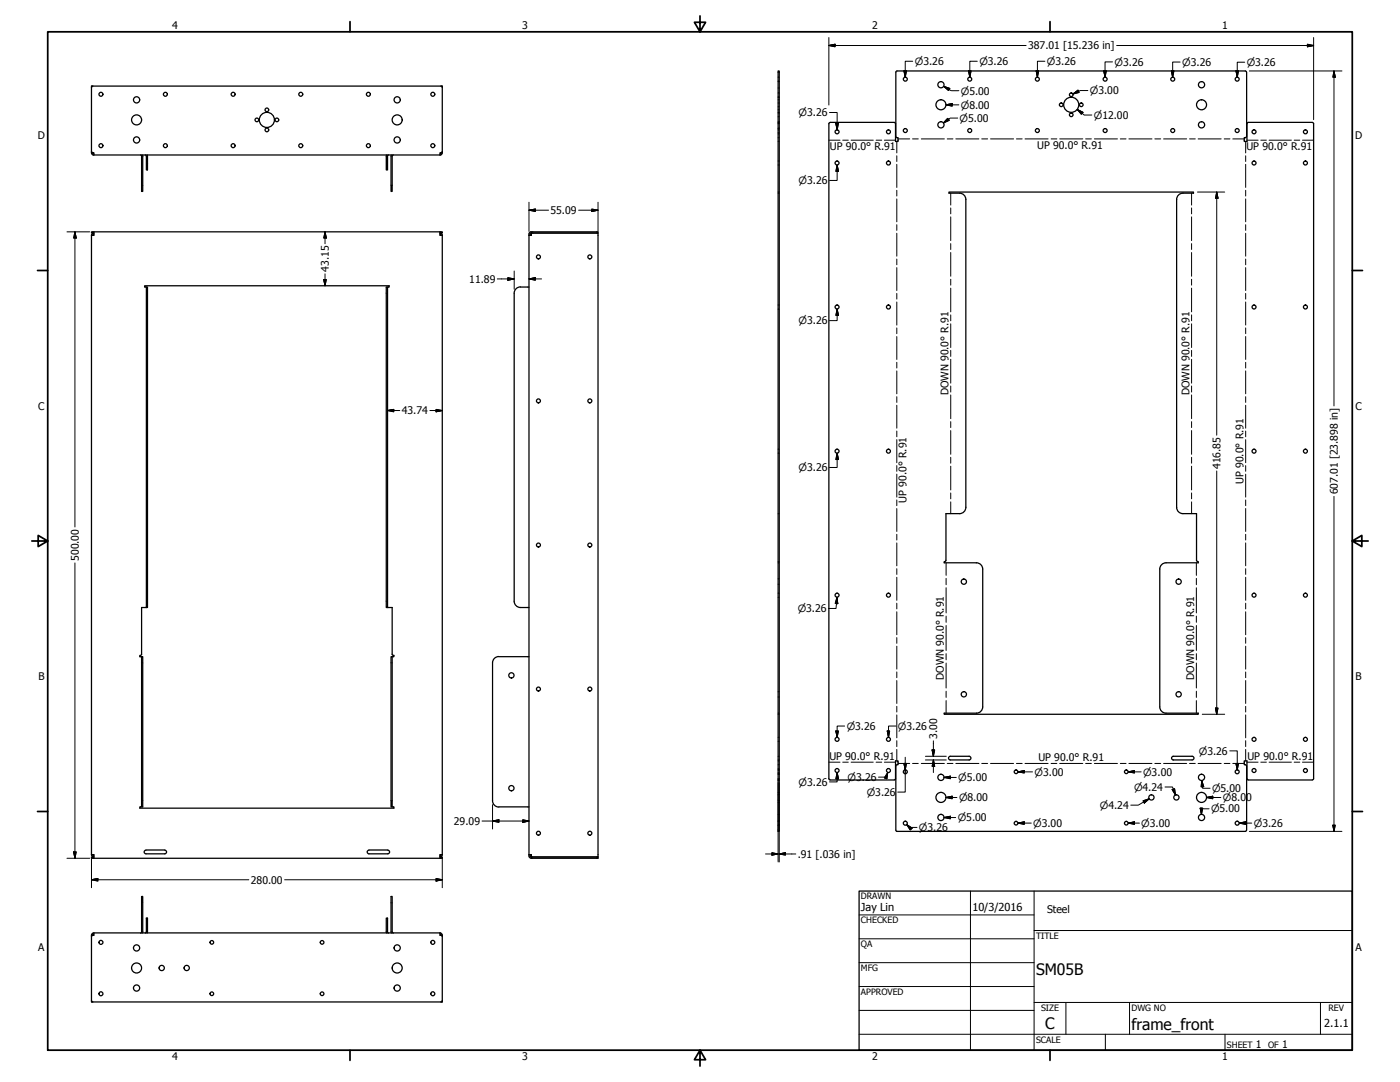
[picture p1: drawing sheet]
<svg xmlns="http://www.w3.org/2000/svg" width="559mm" height="432mm" viewBox="0 0 559 432" stroke-linecap="round" stroke-linejoin="round" font-family="sans-serif">
<!-- layer: Visible (ANSI) -->
<g fill="none" stroke="#000" stroke-width=".51">
<path d="M37.1 34.4l-.5 .4M176.1 34.4l.4 .4M497.5 28.8l-.5-.5h-138.9l-.5 .5v25.6M497.6 28.8v25.6M310.6 48.8v-20.5h.4v20.5M330.8 49.3v261.4l.5 .5M331.3 48.9l-.5 .5M331.3 48.8h25.6M357 48.9l.4 .5M357.4 49.3v7.2h1.1v-1.6h-.7l-.2-.4M497.7 49.3v7.2h-1.1v-1.6h.7l.2-.4M498.2 48.9l-.5 .5"/>
<path d="M498.2 48.8h25.6M523.8 48.9l.5 .5M524.3 49.3v261.4l-.5 .5M36.5 61v-26.6h140v26.6M36.5 61h.5M36.5 61l.3 .6 .6 .3M36.6 60.5l.5 .5M37 61l.4 .5M37 61h.5v.8M37.5 61.8h138.1M56.1 61.8l.5 .5M56.9 61.9l.1 14.5h-.5v-14"/>
<path d="M57.9 61.8l.5 .6v5.4h.5l-.2-5.9M155.1 61.8l-.4 .3v5.7h-.5l.1-5.9M157 61.8l-.5 .6v14h-.4l.1-14.5M176 61h-.4v.8M176 61h.5M176.1 61l-.5 .5M176.5 61l-.2 .6-.7 .3M176.5 60.5l-.4 .5M383 77.1l1.6 .5 .7 .9 .2 1.1M383 77.1h-4.2v-.5h97.6v.5h-4.3M385.5 79.6v122.9l-.2 1.1-.7 .8-1.6 .6M469.6 79.6v122.9l.6 1.5 .9 .7 1.1 .3"/>
<path d="M472.2 77.1l-1.6 .5-.7 .9-.3 1.1M36.5 93.9v247.2M37.4 93.4l-.4 .5M37.5 93.4v-.9h-1v.5h1l-.7 .2-.3 .7M37.5 92.5h139v.5h-.9l.7 .2 .2 .7M37.5 93.4v.5h-1M175.6 93.4l.5 .5M175.6 92.5v1.4h.9M176.5 93.9v247.2M211.1 93.9h1v-.9h26.6v249h-26.6v-.9h-1M211.6 93.4v.5M212.1 92.9l-.5 .5"/>
<path d="M212.1 92.5l-.7 .2-.3 .7v248.2l.3 .6 .7 .3M212.1 92.5h26.6v.5h-26.6zM58.4 114.6h.5v127.8h-.5zM58.4 114.6h-.7v-.6h97.6v.6h-.6M154.2 114.6h.5v127.8h-.5zM205.2 117v123M207.7 114.6h3.4M207.7 114.5l-1.5 .5-.7 .9-.3 1.1M383 205h-5.4v18.6l-.7 .6v.4l13.4 .1 1.4 .8 .5 1v55.6l-.5 1.6-1.4 .8-13.4 .1v.5h101.4v-.5l-13.5-.1-1.3-.8-.6-1.6 .1-55.6 .9-1.3 .9-.5 13.5-.1v-.4l-.7-.6v-18.6h-5.5M205.2 239.9l.3 1.1 1.1 1.2 4.5 .2M58.4 242.4h-1.9v18.7M154.7 242.4h1.8v18.7"/>
<path d="M56 261.6l-.2 .5h.7M56.5 262.1h.5v59.9h-.5zM56.5 261.1l-.5 .5M156.1 262.1h.4v59.9h-.4zM156.5 261.1l.5 .5M157 261.6l.2 .5h-.7M199.1 262l-1.1 .3-.9 .6-.5 1.6v55.1l.5 1.5 .9 .7 1.1 .3M199.1 262.1h12M310.6 311.3h.4v-262.5h-.4v283h.4v-20.5M331.3 311.3l25.9-.2 .2-.4v-7h1.1v1.5h-.7l-.2 .5v25.6l.4 .5h139.1l.4-.5M379.3 301.8a.73 .73 0 0 0-.7 .7 .73 .73 0 0 0 .7 .8M379.3 303.3h7.5"/>
<path d="M379.3 301.8h7.5M386.8 301.8a.73 .73 0 0 1 .7 .7 .73 .73 0 0 1-.7 .8M468.3 301.8h7.5M468.3 301.8a.73 .73 0 0 0-.7 .7 .73 .73 0 0 0 .7 .8h7.5M475.8 301.8a.73 .73 0 0 1 .8 .7 .73 .73 0 0 1-.8 .8M497.5 305.7l-.2-.5h-.7v-1.5h1.1v7.1l.5 .4 25.6 .1M497.6 305.7v25.6M56.5 322h-.7v.5h101.4v-.5h-.7M58.3 339.3a.73 .73 0 0 0-.8 .7 .73 .73 0 0 0 .8 .7h7.5a.73 .73 0 0 0 .7-.7 .73 .73 0 0 0-.7-.7M58.3 339.2h7.5M147.3 339.2h7.4M147.3 339.3a.73 .73 0 0 0-.7 .7 .73 .73 0 0 0 .7 .7h7.5a.73 .73 0 0 0 .7-.7 .73 .73 0 0 0-.7-.7"/>
<path d="M199.1 322h12M36.5 341.1h1v1.4M36.5 341.1l.3 .6 .7 .3h-1v.5h140v-.5h-.9l.7-.3 .2-.6M37 341.1l.4 .5M176.1 341.1l-.5 .5M176.5 341.1h-.9v1.4M211.6 341.6l.5 .5M211.6 341.1v.5M212.1 342h26.6v.5h-26.6zM37.1 373.3l-.5 .4M37.4 372.7l-.4 .5M37.4 372.3l-.6 .3-.3 .6"/>
<path d="M37.5 372.3v1h-1v26.6h140v-26.6h-.9v-1M37.5 372.3h138.1M56.5 371.9v-14.1h.5l-.1 14.5M56.6 371.9l-.5 .5M58.7 372.3l.2-5.9h-.5v5.5l-.5 .5M154.3 372.3l-.1-5.9h.5v5.7l.4 .3M156.2 372.3l-.1-14.5h.4v14.1l.5 .5M175.6 372.7l.5 .5M175.6 372.3l.7 .3 .2 .6M176.1 373.3l.4 .4M36.6 399.4l.5 .5M176.5 399.4l-.4 .5"/>
<circle cx="40.3" cy="37.6" r=".79"/>
<circle cx="54.5" cy="39.8" r="1.24"/>
<circle cx="66" cy="37.6" r=".79"/>
<circle cx="93.1" cy="37.6" r=".79"/>
<circle cx="120" cy="37.6" r=".79"/>
<circle cx="147" cy="37.6" r=".79"/>
<circle cx="158.5" cy="39.8" r="1.24"/>
<circle cx="172.8" cy="37.6" r=".79"/>
<circle cx="361.3" cy="31.6" r=".79"/>
<circle cx="375.6" cy="33.8" r="1.24"/>
<circle cx="387.1" cy="31.6" r=".79"/>
<circle cx="414.1" cy="31.6" r=".79"/>
<circle cx="427.6" cy="37.8" r=".73"/>
<circle cx="441.1" cy="31.6" r=".79"/>
<circle cx="468.1" cy="31.6" r=".79"/>
<circle cx="479.6" cy="33.8" r="1.24"/>
<circle cx="493.8" cy="31.6" r=".79"/>
<circle cx="40.3" cy="58.1" r=".79"/>
<circle cx="54.5" cy="47.8" r="2"/>
<circle cx="54.5" cy="55.8" r="1.24"/>
<circle cx="66" cy="58.1" r=".79"/>
<circle cx="93.1" cy="58.1" r=".79"/>
<circle cx="102.5" cy="47.8" r=".73"/>
<circle cx="106.5" cy="47.8" r="3"/>
<circle cx="106.5" cy="51.8" r=".73"/>
<circle cx="106.5" cy="43.8" r=".73"/>
<circle cx="110.5" cy="47.8" r=".73"/>
<circle cx="120" cy="58.1" r=".79"/>
<circle cx="147" cy="58.1" r=".79"/>
<circle cx="158.5" cy="47.8" r="2"/>
<circle cx="158.5" cy="55.8" r="1.24"/>
<circle cx="172.8" cy="58.1" r=".79"/>
<circle cx="334.1" cy="52.6" r=".79"/>
<circle cx="354.6" cy="52.6" r=".79"/>
<circle cx="361.3" cy="52.1" r=".79"/>
<circle cx="375.6" cy="49.8" r="1.24"/>
<circle cx="375.6" cy="41.8" r="2"/>
<circle cx="387.1" cy="52.1" r=".79"/>
<circle cx="414.1" cy="52.1" r=".79"/>
<circle cx="423.6" cy="41.8" r=".73"/>
<circle cx="427.6" cy="41.8" r="3"/>
<circle cx="427.6" cy="45.8" r=".73"/>
<circle cx="431.6" cy="41.8" r=".73"/>
<circle cx="441.1" cy="52.1" r=".79"/>
<circle cx="468.1" cy="52.1" r=".79"/>
<circle cx="479.6" cy="49.8" r="1.24"/>
<circle cx="479.6" cy="41.8" r="2"/>
<circle cx="493.8" cy="52.1" r=".79"/>
<circle cx="500.5" cy="52.6" r=".79"/>
<circle cx="521" cy="52.6" r=".79"/>
<circle cx="334.1" cy="65.1" r=".79"/>
<circle cx="354.6" cy="65.1" r=".79"/>
<circle cx="500.5" cy="65.1" r=".79"/>
<circle cx="521" cy="65.1" r=".79"/>
<circle cx="214.9" cy="102.5" r=".79"/>
<circle cx="235.4" cy="102.5" r=".79"/>
<circle cx="334.1" cy="122.5" r=".79"/>
<circle cx="354.6" cy="122.5" r=".79"/>
<circle cx="500.5" cy="122.5" r=".79"/>
<circle cx="521" cy="122.5" r=".79"/>
<circle cx="214.9" cy="160" r=".79"/>
<circle cx="235.4" cy="160" r=".79"/>
<circle cx="334.1" cy="180.1" r=".79"/>
<circle cx="354.6" cy="180.1" r=".79"/>
<circle cx="500.5" cy="180.1" r=".79"/>
<circle cx="521" cy="180.1" r=".79"/>
<circle cx="214.9" cy="217.5" r=".79"/>
<circle cx="235.4" cy="217.5" r=".79"/>
<circle cx="334.1" cy="237.5" r=".79"/>
<circle cx="354.6" cy="237.5" r=".79"/>
<circle cx="384.7" cy="232.1" r="1.05"/>
<circle cx="470.4" cy="232.1" r="1.05"/>
<circle cx="500.5" cy="237.5" r=".79"/>
<circle cx="521" cy="237.5" r=".79"/>
<circle cx="204.1" cy="269.5" r="1.05"/>
<circle cx="214.9" cy="275" r=".79"/>
<circle cx="235.4" cy="275" r=".79"/>
<circle cx="384.7" cy="277.1" r="1.05"/>
<circle cx="470.4" cy="277.1" r="1.05"/>
<circle cx="334.1" cy="295.1" r=".79"/>
<circle cx="354.6" cy="295.1" r=".79"/>
<circle cx="500.5" cy="295.1" r=".79"/>
<circle cx="521" cy="295.1" r=".79"/>
<circle cx="204.1" cy="314.5" r="1.05"/>
<circle cx="334.1" cy="307.5" r=".79"/>
<circle cx="354.6" cy="307.5" r=".79"/>
<circle cx="361.3" cy="308" r=".79"/>
<circle cx="375.6" cy="310.2" r="1.24"/>
<circle cx="375.6" cy="318.2" r="2"/>
<circle cx="405.5" cy="308" r=".73"/>
<circle cx="449.5" cy="308" r=".73"/>
<circle cx="459.6" cy="318.2" r="1.05"/>
<circle cx="469.6" cy="318.2" r="1.05"/>
<circle cx="479.6" cy="310.2" r="1.24"/>
<circle cx="479.6" cy="318.2" r="2"/>
<circle cx="493.8" cy="308" r=".79"/>
<circle cx="500.5" cy="307.5" r=".79"/>
<circle cx="521" cy="307.5" r=".79"/>
<circle cx="214.9" cy="332.5" r=".79"/>
<circle cx="235.4" cy="332.5" r=".79"/>
<circle cx="361.3" cy="328.5" r=".79"/>
<circle cx="375.6" cy="326.2" r="1.24"/>
<circle cx="405.5" cy="328.5" r=".73"/>
<circle cx="449.5" cy="328.5" r=".73"/>
<circle cx="479.6" cy="326.2" r="1.24"/>
<circle cx="493.8" cy="328.5" r=".79"/>
<circle cx="40.3" cy="376.1" r=".79"/>
<circle cx="54.5" cy="378.3" r="1.24"/>
<circle cx="84.6" cy="376.1" r=".73"/>
<circle cx="128.6" cy="376.1" r=".73"/>
<circle cx="158.5" cy="378.3" r="1.24"/>
<circle cx="172.8" cy="376.1" r=".79"/>
<circle cx="40.3" cy="396.6" r=".79"/>
<circle cx="54.5" cy="394.3" r="1.24"/>
<circle cx="54.5" cy="386.3" r="2"/>
<circle cx="64.5" cy="386.3" r="1.05"/>
<circle cx="74.5" cy="386.3" r="1.05"/>
<circle cx="84.6" cy="396.6" r=".73"/>
<circle cx="128.6" cy="396.6" r=".73"/>
<circle cx="158.5" cy="394.3" r="1.24"/>
<circle cx="158.5" cy="386.3" r="2"/>
<circle cx="172.8" cy="396.6" r=".79"/>
</g>
<!-- layer: Bend Centerline (ANSI) -->
<g fill="none" stroke="#000" stroke-width=".4">
<path d="M330.8 55.9h4.5M336.4 55.9h2.2M339.7 55.9h8.9M349.7 55.9h2.2M353 55.9h4.4M357.9 56.5v4.5M358.5 55.4h4.6M364.2 55.4h2.3M367.7 55.4h9.2M378.1 55.4h2.3M381.5 55.4h9.2M391.9 55.4h2.3"/>
<path d="M395.4 55.4h9.2M405.7 55.4h2.3M409.1 55.4h9.2M419.5 55.4h2.3M423 55.4h9.2M433.3 55.4h2.3M436.8 55.4h9.2M447.2 55.4h2.3M450.6 55.4h9.2M460.9 55.4h2.4M464.4 55.4h9.2M474.8 55.4h2.3"/>
<path d="M478.2 55.4h9.2M488.6 55.4h2.3M492.1 55.4h4.5M497.2 56.5v4.5M497.7 55.9h4.5M503.2 55.9h2.3M506.5 55.9h8.9M516.6 55.9h2.2M519.9 55.9h4.4M357.9 62.2v2.3M357.9 65.6v9.2M357.9 75.9v2.3"/>
<path d="M357.9 79.4v9.1M379.5 77.1v4.8M475.6 77.1v4.8M497.2 62.2v2.3M497.2 65.6v9.2M497.2 75.9v2.3M497.2 79.4v9.1M357.9 89.7v2.2M357.9 93.1v9.1M379.5 83v2.3M379.5 86.6v9.4M379.5 97.2v2.4"/>
<path d="M475.6 83v2.3M475.6 86.6v9.4M475.6 97.2v2.4M497.2 89.7v2.2M497.2 93.1v9.1M357.9 103.4v2.3M357.9 106.8v9.2M357.9 117.1v2.3M379.5 100.8v9.4M379.5 111.4v2.4M379.5 115v9.5M475.6 100.8v9.4"/>
<path d="M475.6 111.4v2.4M475.6 115v9.5M497.2 103.4v2.3M497.2 106.8v9.2M497.2 117.1v2.3M357.9 120.5v9.2M357.9 130.9v2.3M357.9 134.3v9.1M379.5 125.7v2.3M379.5 129.2v9.5M379.5 139.8v2.4M475.6 125.7v2.3"/>
<path d="M475.6 129.2v9.5M475.6 139.8v2.4M497.2 120.5v9.2M497.2 130.9v2.3M497.2 134.3v9.1M357.9 144.6v2.3M357.9 148v9.2M357.9 158.3v2.3M379.5 143.4v9.5M379.5 154.1v2.4M379.5 157.6v9.5M475.6 143.4v9.5"/>
<path d="M475.6 154.1v2.4M475.6 157.6v9.5M497.2 144.6v2.3M497.2 148v9.2M497.2 158.3v2.3M357.9 161.7v9.2M357.9 172v2.3M357.9 175.5v9.2M379.5 168.3v2.3M379.5 171.8v9.5M475.6 168.3v2.3M475.6 171.8v9.5"/>
<path d="M497.2 161.7v9.2M497.2 172v2.3M497.2 175.5v9.2M357.9 185.8v2.3M357.9 189.2v9.2M357.9 199.5v2.3M379.5 182.5v2.3M379.5 186.1v9.4M379.5 196.7v2.4M475.6 182.5v2.3M475.6 186.1v9.4M475.6 196.7v2.4"/>
<path d="M497.2 185.8v2.3M497.2 189.2v9.2M497.2 199.5v2.3M357.9 202.9v9.2M357.9 213.2v2.3M357.9 216.7v9.1M379.5 200.3v4.7M475.6 200.3v4.7M497.2 202.9v9.2M497.2 213.2v2.3M497.2 216.7v9.1M357.9 226.9v2.3"/>
<path d="M357.9 230.4v9.2M377.6 224.6v5M377.6 230.8v2.6M377.6 234.6v10M477.5 224.6v5M477.5 230.8v2.6M477.5 234.6v10M497.2 226.9v2.3M497.2 230.4v9.2M357.9 240.7v2.3M357.9 244.2v9.1M357.9 254.4v2.3"/>
<path d="M357.9 257.9v9.1M377.6 245.9v2.4M377.6 249.6v10M477.5 245.9v2.4M477.5 249.6v10M497.2 240.7v2.3M497.2 244.2v9.1M497.2 254.4v2.3M497.2 257.9v9.1M357.9 268.2v2.2M357.9 271.6v9.1M377.6 260.9v2.4"/>
<path d="M377.6 264.6v10M377.6 275.8v2.5M377.6 279.6v5M477.5 260.9v2.4M477.5 264.6v10M477.5 275.8v2.5M477.5 279.6v5M497.2 268.2v2.2M497.2 271.6v9.1M357.9 281.9v2.3M357.9 285.3v9.1M357.9 295.6v2.3"/>
<path d="M357.9 299.1v4.6M497.2 281.9v2.3M497.2 285.3v9.1M497.2 295.6v2.3M497.2 299.1v4.6M330.8 304.2h4.5M336.4 304.2h2.2M339.7 304.2h8.9M349.7 304.2h2.2M353 304.2h4.4M358.5 304.7h4.6M364.2 304.7h2.3"/>
<path d="M367.7 304.7h9.2M378.1 304.7h2.3M381.5 304.7h9.2M391.9 304.7h2.3M395.4 304.7h9.2M405.7 304.7h2.3M409.1 304.7h9.2M419.5 304.7h2.3M423 304.7h9.2M433.3 304.7h2.3M436.8 304.7h9.2M447.2 304.7h2.3"/>
<path d="M450.6 304.7h9.2M460.9 304.7h2.4M464.4 304.7h9.2M474.8 304.7h2.3M478.2 304.7h9.2M488.6 304.7h2.3M492.1 304.7h4.5M497.7 304.2h4.5M503.2 304.2h2.3M506.5 304.2h8.9M516.6 304.2h2.2M519.9 304.2h4.4"/>
</g>
<!-- layer: Hidden (ANSI) -->
<g fill="none" stroke="#000" stroke-width=".4">
<path d="M310.6 38.6h.1M310.6 37.1h.1M310.6 38.9h.1M310.6 35.1h.1M310.6 32.6h.1M310.6 39.8h.1M310.6 32.4h.1M310.6 30.8h.1M310.9 38.6h.1M310.9 37.1h.1M310.9 38.9h.1M310.9 35.1h.1"/>
<path d="M310.9 32.6h.1M310.9 39.8h.1M310.9 32.4h.1M310.9 30.8h.1M310.6 54.9h.1M310.6 56.5h.1M310.6 42.6h.1M310.6 41.1h.1M310.6 46.6h.1M310.6 45.1h.1M310.6 44.8h.1M310.6 51.1h.1"/>
<path d="M310.6 48.6h.1M310.6 43.8h.1M310.6 52.9h.1M310.6 51.3h.1M310.6 53.4h.1M310.6 51.8h.1M310.9 54.9h.1M310.9 56.5h.1M310.9 42.6h.1M310.9 41.1h.1M310.9 46.6h.1M310.9 45.1h.1"/>
<path d="M310.9 44.8h.1M310.9 51.1h.1M310.9 48.6h.1M310.9 43.8h.1M310.9 52.9h.1M310.9 51.3h.1M310.9 53.4h.1M310.9 51.8h.1M310.6 77.1h.1M310.6 76.6h.1M310.6 64.3h.1M310.6 65.8h.1"/>
<path d="M310.9 77.1h.1M310.9 76.6h.1M310.9 64.3h.1M310.9 65.8h.1M310.6 121.7h.1M310.6 123.4h.1M310.9 121.7h.1M310.9 123.4h.1M310.6 179.3h.1M310.9 179.3h.1M310.6 180.8h.1M310.9 180.8h.1"/>
<path d="M310.6 205h.1M310.9 205h.1M310.6 224.6h.1M310.6 224.2h.1M310.6 231h.1M310.6 233.2h.1M310.6 236.7h.1M310.6 238.4h.1M310.9 224.6h.1M310.9 224.2h.1M310.9 231h.1M310.9 233.2h.1"/>
<path d="M310.9 236.7h.1M310.9 238.4h.1M310.6 276h.1M310.6 278.1h.1M310.9 276h.1M310.9 278.1h.1M310.6 284.6h.1M310.6 285.1h.1M310.6 294.3h.1M310.6 295.8h.1M310.9 284.6h.1M310.9 285.1h.1"/>
<path d="M310.9 294.3h.1M310.9 295.8h.1M310.6 305.2h.1M310.6 303.7h.1M310.6 303.3h.1M310.6 301.8h.1M310.6 311.5h.1M310.6 309h.1M310.6 316.2h.1M310.6 307.2h.1M310.6 308.8h.1M310.6 306.7h.1"/>
<path d="M310.6 308.3h.1M310.6 319.3h.1M310.6 317.2h.1M310.6 308.7h.1M310.9 305.2h.1M310.9 303.7h.1M310.9 303.3h.1M310.9 301.8h.1M310.9 311.5h.1M310.9 309h.1M310.9 316.2h.1M310.9 307.2h.1"/>
<path d="M310.9 308.8h.1M310.9 306.7h.1M310.9 308.3h.1M310.9 319.3h.1M310.9 317.2h.1M310.9 308.7h.1M310.6 327.5h.1M310.6 325h.1M310.6 320.2h.1M310.6 327.7h.1M310.6 329.2h.1M310.6 327.8h.1"/>
<path d="M310.9 327.5h.1M310.9 325h.1M310.9 320.2h.1M310.9 327.7h.1M310.9 329.2h.1M310.9 327.8h.1"/>
</g>
<!-- layer: Border (ANSI) -->
<g fill="none" stroke="#000" stroke-width=".7">
<path d="M19 12.7h520.8v406.4h-520.8zM139.7 8.6v4.1M279.4 6.3v6.4l-2.2-3.8h4.4l-2.2 3.8M419.1 8.6v4.1M15 107.9h4M539.8 107.9h4M12.7 215.9h6.3l-3.8-2.2v4.4l3.8-2.2M539.8 215.9l3.8 2.2v-4.4l-3.8 2.2h6.3M15 323.8h4M539.8 323.8h4M139.7 419.1v4.1M279.4 419.1l2.2 3.8h-4.4l2.2-3.8v6.3"/>
<path d="M419.1 419.1v4.1"/>
</g>
<!-- layer: Title (ANSI) -->
<g fill="none" stroke="#000" stroke-width=".4">
<path d="M387.3 355.6v63.5M412.7 355.6v63.5M342.9 365.1h69.8M342.9 374.6h69.8M412.7 371.3h127.1M342.9 384.2h69.8M342.9 393.7h69.8M342.9 412.7h196.9M342.9 403.2h69.8M412.7 400h127.1M425.4 400v12.7M441.2 412.7v6.4"/>
<path d="M450.8 400v12.7M488.9 412.7v6.4M527 400v12.7"/>
</g>
<path d="M342.9 355.6h196.9v63.5h-196.9z" fill="none" stroke="#000" stroke-width=".51"/>
<!-- layer: Dimension (ANSI) -->
<g fill="none" stroke="#000" stroke-width=".4">
<path d="M330.8 18.2l2.5-.5v1zM330.8 18.2h78.8M330.8 15v26.9M445.7 18.2h78.6M521.8 17.7l2.5 .5-2.5 .5zM524.3 15v32.8M360.8 28.3h1l-.5 2.5zM364.3 24.4h-3v6.4M376.7 34.5l2.4 .8-.5 .8zM376.7 34.5l3 1.7h3M386.6 28.3h1l-.5 2.5zM390.1 24.4h-3v6.4"/>
<path d="M413.6 28.3h1l-.5 2.5zM417.1 24.4h-3v6.4M428.2 37.5l2.1-1.5 .4 .9zM434.2 36.1h-3l-3 1.4M440.6 28.3h1l-.5 2.5zM444.1 24.7h-3v6.1M467.6 28.3h1l-.5 2.5zM471 24.8h-2.9v6M493.3 28.3h1l-.5 2.5zM496.8 24.8h-3v6M498.7 28.3h36.9M532.4 28.3l.6 2.5h-1z"/>
<path d="M532.4 28.3v133.7M331.1 44.9h3v6.9M333.6 49.3h1l-.5 2.5zM377.6 41.8l2.4-.5v1.1zM377.6 41.8h5.1M378.3 47.2l.6 .8-2.3 1.1zM382.3 47.1h-3l-2.7 2M430 43.7l2.2 1.1-.6 .8zM430 43.7l2.8 2.2h3M334.1 65.8l.5 2.6h-1zM334.1 65.8v6.2h-3M478 76.6h10.8"/>
<path d="M485.6 76.6l.6 2.5h-1.1zM485.6 76.6v97.1M26.7 92.5h9.1M29.9 92.5l.5 2.5h-1zM29.9 92.5v117.8M129.7 92.5l.5 2.5h-1zM129.7 92.5v4.8M211.1 83.9l2.6-.5v1zM211.1 83.9h7.8M211.1 80.7v11.6M230.9 83.9h7.8M236.2 83.4l2.5 .5-2.5 .5z"/>
<path d="M238.7 80.7v11.6M129.2 111.6h1l-.5 2.4zM129.7 109.3v4.7M198.5 111.3h6.7M202.7 110.8l2.5 .5-2.5 .5zM205.2 108.1v7.3M211.1 111.3l2.6-.5v1zM211.1 111.3h5.1M334.1 123.4l.5 2.5h-1zM334.1 123.4v4.6h-3M154.7 163.8l2.5-.4v.9zM154.7 163.8h4.9"/>
<path d="M171.6 163.8h4.9M174.1 163.4l2.4 .4-2.4 .5zM334.1 180.8l.5 2.6h-1zM334.1 180.8v5.8h-3M485.6 188v97.1M532.4 198.1v133.7M29.9 224.7v117.8M334.1 238.4l.3 2.5-1-.1zM334.1 238.4l-.4 4.4h-3M333.6 291.7h1l-.5 2.6zM337.1 289.8h-3v4.5M354.1 291.7h1l-.5 2.6z"/>
<path d="M357.6 289.8h-3v4.5M372 299.3h1.1l-.5 2.5zM372.6 295.7v6.1M479.9 285.1h8.9M485.1 282.6h1.1l-.6 2.5zM490.9 299.7h2.9v7.5M310.6 312.4v31.6M311 312.4v31.6M334.1 308.3l.5 2.5h-1zM334.1 308.3v3.7h-3M354.3 308.3l-.4 2.5-.9-.3zM354.3 308.3l-.8 2.3 .2-.5h-3.1"/>
<path d="M360.8 304.7h1l-.5 2.5zM361.3 307.2v8.9h-3M361.3 302.2v6.6M369.4 303.3h8.3M369.4 301.8h8.3M372.6 303.3l.5 2.5h-1.1zM372.6 303.3v5M376.8 310.3l2.5-.5v1zM376.8 310.3h4.9M377.6 318.3l2.4-.5v1zM377.6 318.3h4.4M406.3 308l2.5-.5v1z"/>
<path d="M406.3 308h5.8M450.3 308l2.5-.5v1zM450.3 308h5.2M456.2 319.6l2.5-.8-1.9 1.7zM458.7 318.8l-4.4 2.5h-2.9M465 314.1h3l1.2 3.1M467.9 315.1l.9-.3 .4 2.4zM479.7 311.5l.7 2.4-1 .1zM479.7 311.5l.3 3.1h3M481.6 318.3l2.5-.5v1zM481.6 318.3h5.7M493.3 304.7h1l-.5 2.5z"/>
<path d="M29.4 340h1l-.5 2.5zM192.4 327.7h18.7M196.6 327.7l2.5-.5v1zM196.6 321.1v9.7M208.7 327.2l2.4 .5-2.4 .5zM361.9 329.1l2.1 1.4-.7 .7zM361.9 329.1l1.8 1.7-.7-.6h3M376.8 326.3l2.5-.5v1zM376.8 326.3h4.6M406.3 328.5l2.5-.5v1zM406.3 328.5h5.3M450.3 328.5l2.5-.5v1z"/>
<path d="M450.3 328.5h4.5M479 322.5h1.1l-.5 2.5zM482.6 322.8h-3v-.3v2.5M494.7 328.5l2.4-.5v1zM494.7 328.5h4.9M498.7 331.8h36.9M532 329.3h1l-.6 2.5zM26.7 342.5h9.1M36.5 351.1l2.6-.5v1zM36.5 351.1h62.8M36.5 342.6v11.7M113.6 351.1h62.9"/>
<path d="M174.1 350.6l2.4 .5-2.4 .5zM176.5 342.6v11.7M305.6 340.8h5M308.1 340.3l2.5 .5-2.5 .4zM311 340.8l2.5-.5v.9zM311 340.8h6.6"/>
</g>
<g fill="#000" stroke="#000" stroke-width=".4">
<path d="M330.8 18.2l2.5-.5zM330.8 18.2l2.5-.5v1zM521.8 18.7l2.5-.5zM521.8 17.7l2.5 .5-2.5 .5zM360.8 28.3l.5 2.5zM360.8 28.3h1l-.5 2.5zM376.7 34.5l2.4 .8zM376.7 34.5l2.4 .8-.5 .8zM386.6 28.3l.5 2.5zM386.6 28.3h1l-.5 2.5zM413.6 28.3l.5 2.5zM413.6 28.3h1l-.5 2.5z"/>
<path d="M428.2 37.5l2.1-1.5zM428.2 37.5l2.1-1.5 .4 .9zM440.6 28.3l.5 2.5zM440.6 28.3h1l-.5 2.5zM467.6 28.3l.5 2.5zM467.6 28.3h1l-.5 2.5zM493.3 28.3l.5 2.5zM493.3 28.3h1l-.5 2.5zM532.4 28.3l.6 2.5zM532.4 28.3l.6 2.5h-1zM333.6 49.3l.5 2.5zM333.6 49.3h1l-.5 2.5z"/>
<path d="M378.3 47.2l-1.7 1.9zM378.3 47.2l.6 .8-2.3 1.1zM377.6 41.8l2.4-.5zM377.6 41.8l2.4-.5v1.1zM430 43.7l2.2 1.1zM430 43.7l2.2 1.1-.6 .8zM334.1 65.8l.5 2.6zM334.1 65.8l.5 2.6h-1zM485.6 76.6l.6 2.5zM485.6 76.6l.6 2.5h-1.1zM29.9 92.5l.5 2.5zM29.9 92.5l.5 2.5h-1z"/>
<path d="M129.7 92.5l.5 2.5zM129.7 92.5l.5 2.5h-1zM211.1 83.9l2.6-.5zM211.1 83.9l2.6-.5v1zM236.2 84.4l2.5-.5zM236.2 83.4l2.5 .5-2.5 .5zM129.2 111.6l.5 2.4zM129.2 111.6h1l-.5 2.4zM202.7 111.8l2.5-.5zM202.7 110.8l2.5 .5-2.5 .5zM211.1 111.3l2.6-.5zM211.1 111.3l2.6-.5v1z"/>
<path d="M334.1 123.4l.5 2.5zM334.1 123.4l.5 2.5h-1zM154.7 163.8l2.5-.4zM154.7 163.8l2.5-.4v.9zM174.1 164.3l2.4-.5zM174.1 163.4l2.4 .4-2.4 .5zM334.1 180.8l.5 2.6zM334.1 180.8l.5 2.6h-1zM334.1 238.4l.3 2.5zM334.1 238.4l.3 2.5-1-.1zM333.6 291.7l.5 2.6zM333.6 291.7h1l-.5 2.6z"/>
<path d="M354.1 291.7l.5 2.6zM354.1 291.7h1l-.5 2.6zM372 299.3l.6 2.5zM372 299.3h1.1l-.5 2.5zM485.1 282.6l.5 2.5zM485.1 282.6h1.1l-.6 2.5zM334.1 308.3l.5 2.5zM334.1 308.3l.5 2.5h-1zM354.3 308.3l-.4 2.5zM354.3 308.3l-.4 2.5-.9-.3zM360.8 304.7l.5 2.5zM360.8 304.7h1l-.5 2.5z"/>
<path d="M372.6 303.3l.5 2.5zM372.6 303.3l.5 2.5h-1.1zM376.8 310.3l2.5-.5zM376.8 310.3l2.5-.5v1zM377.6 318.3l2.4-.5zM377.6 318.3l2.4-.5v1zM406.3 308l2.5-.5zM406.3 308l2.5-.5v1zM450.3 308l2.5-.5zM450.3 308l2.5-.5v1zM467.9 315.1l1.3 2.1zM467.9 315.1l.9-.3 .4 2.4z"/>
<path d="M479.7 311.5l.7 2.4zM479.7 311.5l.7 2.4-1 .1zM481.6 318.3l2.5-.5zM481.6 318.3l2.5-.5v1zM493.3 304.7l.5 2.5zM493.3 304.7h1l-.5 2.5zM29.4 340l.5 2.5zM29.4 340h1l-.5 2.5zM196.6 327.7l2.5-.5zM196.6 327.7l2.5-.5v1zM208.7 328.2l2.4-.5zM208.7 327.2l2.4 .5-2.4 .5z"/>
<path d="M361.9 329.1l2.1 1.4zM361.9 329.1l2.1 1.4-.7 .7zM376.8 326.3l2.5-.5zM376.8 326.3l2.5-.5v1zM406.3 328.5l2.5-.5zM406.3 328.5l2.5-.5v1zM450.3 328.5l2.5-.5zM450.3 328.5l2.5-.5v1zM456.8 320.5l1.9-1.7zM456.2 319.6l2.5-.8-1.9 1.7zM479 322.5l.6 2.5zM479 322.5h1.1l-.5 2.5z"/>
<path d="M494.7 328.5l2.4-.5zM494.7 328.5l2.4-.5v1zM532 329.3l.4 2.5zM532 329.3h1l-.6 2.5zM36.5 351.1l2.6-.5zM36.5 351.1l2.6-.5v1zM174.1 351.6l2.4-.5zM174.1 350.6l2.4 .5-2.4 .5zM308.1 341.2l2.5-.4zM308.1 340.3l2.5 .5-2.5 .4zM311 340.8l2.5-.5zM311 340.8l2.5-.5v.9z"/>
</g>
<g font-size="6.3">
<text x="413.5" y="389.1">SM05B</text>
<text x="417.2" y="410.6">C</text>
<text x="451.6" y="411.1">frame_front</text>
</g>
<g font-size="4.4">
<text x="343.7" y="363.5">Jay Lin</text>
<text x="388.1" y="363.7">10/3/2016</text>
<text x="528.5" y="410">2.1.1</text>
</g>
<g font-size="4.2">
<text x="68.7" y="11.7">4</text>
<text x="208.4" y="11.7">3</text>
<text x="348.1" y="11.7">2</text>
<text x="487.8" y="11.7">1</text>
<text x="410.3" y="19.7">387.01 [15.236 in]</text>
<text x="15.1" y="55.5">D</text>
<text x="331.3" y="59.9">UP 90.0° R.91</text>
<text x="414" y="59.4">UP 90.0° R.91</text>
<text x="497.5" y="59.9">UP 90.0° R.91</text>
<text x="540.9" y="55.5">D</text>
<text x="219.7" y="85.4">55.09</text>
<text x="131.3" y="108.5" transform="rotate(-90 131.3 108.5)">43.15</text>
<text x="187.3" y="112.8">11.89</text>
<text x="378.7" y="157.8" transform="rotate(-90 378.7 157.8)">DOWN 90.0° R.91</text>
<text x="474.8" y="157.8" transform="rotate(-90 474.8 157.8)">DOWN 90.0° R.91</text>
<text x="15.2" y="163.4">C</text>
<text x="160.4" y="165.4">43.74</text>
<text x="541" y="163.4">C</text>
<text x="487.2" y="187.2" transform="rotate(-90 487.2 187.2)">416.85</text>
<text x="496.3" y="193.2" transform="rotate(-90 496.3 193.2)">UP 90.0° R.91</text>
<text x="534" y="197.3" transform="rotate(-90 534 197.3)">607.01 [23.898 in]</text>
<text x="361.9" y="200.6" transform="rotate(-90 361.9 200.6)">UP 90.0° R.91</text>
<text x="31.4" y="223.8" transform="rotate(-90 31.4 223.8)">500.00</text>
<text x="15.3" y="271.4">B</text>
<text x="376.7" y="271.4" transform="rotate(-90 376.7 271.4)">DOWN 90.0° R.91</text>
<text x="476.6" y="271.4" transform="rotate(-90 476.6 271.4)">DOWN 90.0° R.91</text>
<text x="541.1" y="271.4">B</text>
<text x="374.1" y="294.9" transform="rotate(-90 374.1 294.9)">3.00</text>
<text x="331" y="303.3">UP 90.0° R.91</text>
<text x="414.5" y="303.8">UP 90.0° R.91</text>
<text x="497.9" y="303.3">UP 90.0° R.91</text>
<text x="181.2" y="329.2">29.09</text>
<text x="318.4" y="342.3">.91 [.036 in]</text>
<text x="100.1" y="352.6">280.00</text>
<text x="418" y="364.4">Steel</text>
<text x="15.2" y="379.3">A</text>
<text x="541" y="379.3">A</text>
<text x="501.3" y="418.3">1</text>
<text x="511.8" y="418.3">1</text>
<text x="68.7" y="423.2">4</text>
<text x="208.4" y="423.2">3</text>
<text x="348.1" y="423.2">2</text>
<text x="487.8" y="423.2">1</text>
</g>
<g font-size="4">
<text x="365.1" y="26">⌀3.26</text>
<text x="390.9" y="26">⌀3.26</text>
<text x="417.9" y="26">⌀3.26</text>
<text x="444.9" y="26.2">⌀3.26</text>
<text x="471.9" y="26.2">⌀3.26</text>
<text x="497.6" y="26.3">⌀3.26</text>
<text x="383.5" y="37.7">⌀5.00</text>
<text x="435" y="37.6">⌀3.00</text>
<text x="318.8" y="46.4">⌀3.26</text>
<text x="383.5" y="43.3">⌀8.00</text>
<text x="436.6" y="47.4">⌀12.00</text>
<text x="383" y="48.6">⌀5.00</text>
<text x="318.8" y="73.5">⌀3.26</text>
<text x="318.8" y="129.4">⌀3.26</text>
<text x="318.8" y="188.1">⌀3.26</text>
<text x="318.4" y="244.3">⌀3.26</text>
<text x="337.9" y="291.2">⌀3.26</text>
<text x="358.4" y="291.2">⌀3.26</text>
<text x="478.5" y="301.1">⌀3.26</text>
<text x="338.3" y="311.6">⌀3.26</text>
<text x="382.5" y="311.7">⌀5.00</text>
<text x="412.9" y="309.5">⌀3.00</text>
<text x="456.3" y="309.5">⌀3.00</text>
<text x="318.8" y="313.5">⌀3.26</text>
<text x="345.9" y="317.6">⌀3.26</text>
<text x="452.7" y="315.5">⌀4.24</text>
<text x="483.8" y="316">⌀5.00</text>
<text x="382.8" y="319.7">⌀8.00</text>
<text x="439" y="322.8">⌀4.24</text>
<text x="488.1" y="319.7">⌀8.00</text>
<text x="382.3" y="327.7">⌀5.00</text>
<text x="412.4" y="329.9">⌀3.00</text>
<text x="455.5" y="329.9">⌀3.00</text>
<text x="483.4" y="324.2">⌀5.00</text>
<text x="500.4" y="329.9">⌀3.26</text>
<text x="366.8" y="331.7">⌀3.26</text>
</g>
<g font-size="3.5">
<text x="343.7" y="358.9">DRAWN</text>
<text x="343.7" y="368.5">CHECKED</text>
<text x="413.5" y="374.6">TITLE</text>
<text x="343.7" y="378">QA</text>
<text x="343.7" y="387.5">MFG</text>
<text x="343.7" y="397.1">APPROVED</text>
<text x="415.5" y="403.4">SIZE</text>
<text x="451.6" y="403.4">DWG NO</text>
<text x="530.3" y="403.4">REV</text>
<text x="413.5" y="416.1">SCALE</text>
<text x="489.7" y="418.3">SHEET</text>
<text x="506.2" y="418.3">OF</text>
</g>
</svg>
